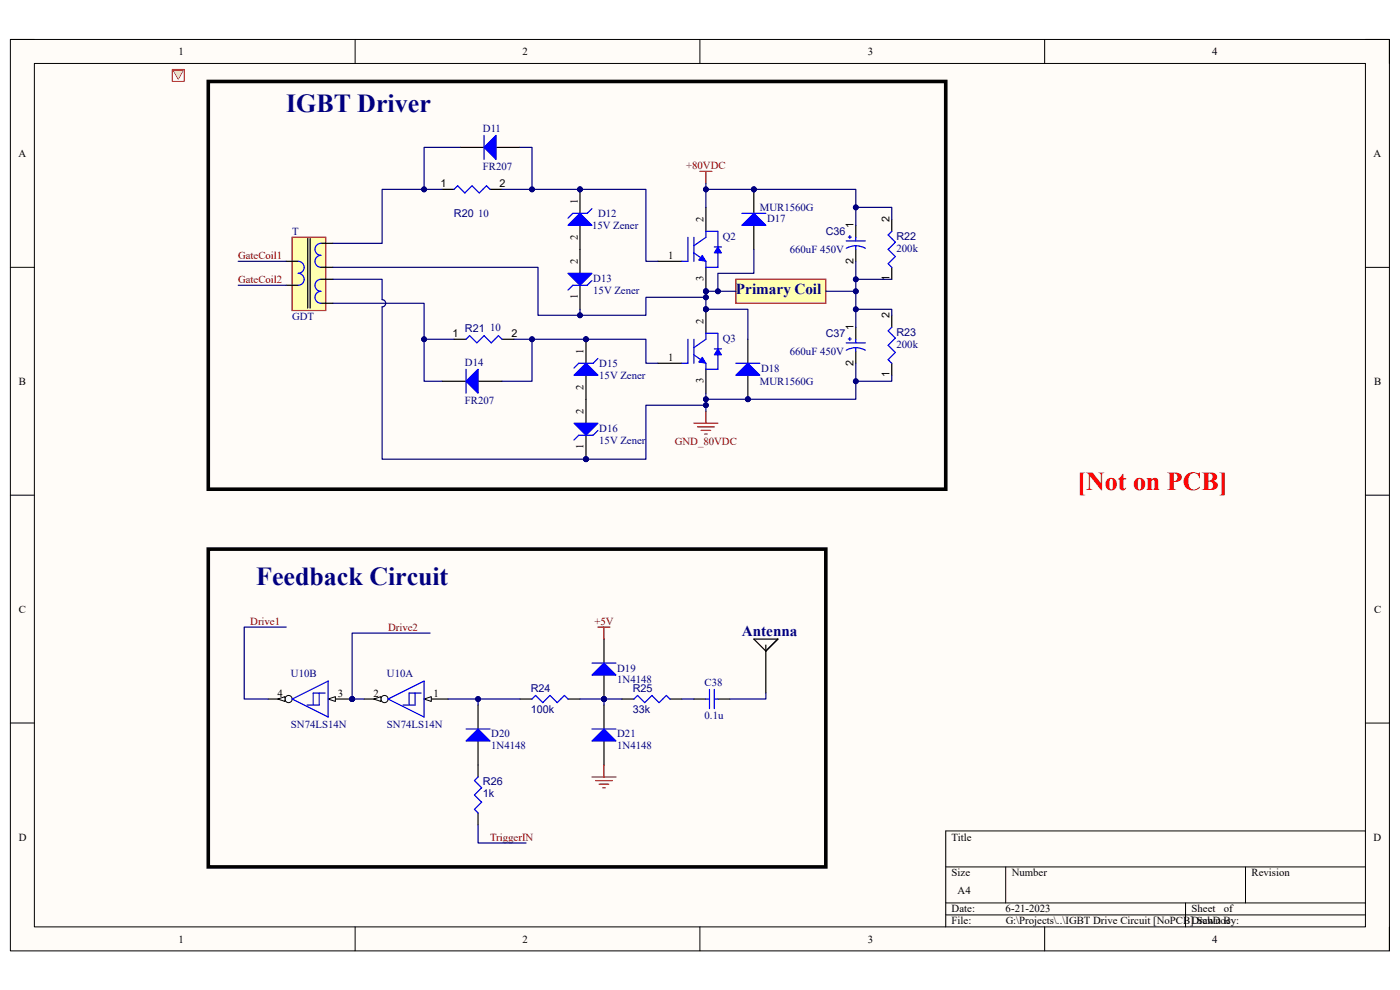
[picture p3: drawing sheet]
<svg xmlns="http://www.w3.org/2000/svg" width="297mm" height="210mm" viewBox="0 0 297 210" stroke-linecap="round" stroke-linejoin="round" font-family="sans-serif">
<path d="M2.2 8.4h292.6v193.3h-292.6z" fill-rule="evenodd" fill="#fffcf8"/>
<path d="M2.2 8.4h292.6v193.3h-292.6z" fill="none" stroke="#000" stroke-width=".21"/>
<path d="M7.3 13.5h282.4v183.1h-282.4z" fill-rule="evenodd" fill="#fffcf8"/>
<g fill="none" stroke="#000" stroke-width=".21">
<path d="M2.2 8.4h5.1M7.3 13.5h282.4v183.1h-282.4zM75.3 8.4v5.1M148.5 8.4v5.1M221.6 8.4v5.1M289.7 8.4h5.1v5.1M2.2 56.7h5.1M289.7 56.7h5.1M2.2 105h5.1M289.7 105.1h5.1M2.2 153.4h5.1M289.7 153.4h5.1"/>
<path d="M289.7 176.3h-89.1v20.3M75.3 196.6v5.1M148.5 196.6v5.1M200.6 183.9h89.1M200.6 191.5h89.1M200.6 194.1h89.1M213.4 183.9v7.6M221.6 196.6v5.1M251.5 191.5v5.1M264.2 183.9v7.6M294.8 196.6v5.1"/>
</g>
<path d="M36.5 14.7h2.6v2.6h-2.6z" fill-rule="evenodd" fill="#fafafa"/>
<path d="M93.8 40.2h2.5M104 40.2h2.5M96.3 72h2.6M106.5 72h2.6" fill="none" stroke="#000" stroke-width=".25"/>
<path d="M96.3 40.2l.8-.8 1.5 1.5 1.5-1.5 1.6 1.5 1.5-1.5 .8 .8M98.9 72l.7-.8 1.6 1.5 1.5-1.5 1.5 1.5 1.5-1.5 .8 .8" fill="none" stroke="#00f" stroke-width=".25"/>
<path d="M62 50.3h7.1v15.6h-7.1z" fill-rule="evenodd" fill="#ffffb0"/>
<path d="M62 50.3h7.1v15.6h-7.1z" fill="none" stroke="#800000" stroke-width=".25"/>
<path d="M60.7 55.4h2.6M65.3 50.6v14.8M65.8 50.6v14.8M68.1 51.6h2.5M68.1 56.7h2.5M68.1 59.3h2.5M60.7 60.5h2.6M68.1 64.3h2.5" fill="none" stroke="#000" stroke-width=".25"/>
<path d="M63.3 55.4a1.27 1.27 0 0 1 1.2 1.3 1.27 1.27 0 0 1-1.2 1.3 1.27 1.27 0 0 1 1.2 1.3 1.27 1.27 0 0 1-1.2 1.2M68.1 59.3a1.27 1.27 0 0 0-1.3 1.2 1.27 1.27 0 0 0 1.3 1.3 1.27 1.27 0 0 0-1.3 1.3 1.27 1.27 0 0 0 1.3 1.2M68.1 51.6a1.27 1.27 0 0 0-1.3 1.3 1.27 1.27 0 0 0 1.3 1.3 1.27 1.27 0 0 0-1.3 1.2 1.27 1.27 0 0 0 1.3 1.3" fill="none" stroke="#00f" stroke-width=".25"/>
<circle cx="149.8" cy="61.8" r=".51" fill="#000080"/>
<circle cx="149.8" cy="61.8" r=".51" fill="none" stroke="#000080" stroke-width=".21"/>
<path d="M149.8 56.7v5.1" fill="none" stroke="#000" stroke-width=".25"/>
<circle cx="149.8" cy="61.8" r=".51" fill="#000080"/>
<circle cx="149.8" cy="61.8" r=".51" fill="none" stroke="#000080" stroke-width=".21"/>
<path d="M139.6 55.4h5.1M149.8 44v5.1" fill="none" stroke="#000" stroke-width=".25"/>
<path d="M149.8 49.1h2.5v3.3M152.3 53.7v3h-2.5" fill="none" stroke="#00f" stroke-width=".25"/>
<path d="M152.3 52.4l.8 1.3h-1.6z" fill="#00f"/>
<path d="M152.3 52.4l.8 1.3h-1.6z" fill="none" stroke="#00f" stroke-width=".21"/>
<path d="M147.2 53.7l2.6 1.7M147.2 50.4v5M149.8 50.4l-2.6 1.7M151.5 52.4h1.6" fill="none" stroke="#00f" stroke-width=".25"/>
<path d="M149 54.2l.8 1.2-1.6-.2z" fill="#00f"/>
<path d="M149 54.2l.8 1.2-1.6-.2z" fill="none" stroke="#00f" stroke-width=".21"/>
<path d="M145.9 50.4v5h-1.2M149.8 49.1v1.3M149.8 55.4v1.3" fill="none" stroke="#00f" stroke-width=".25"/>
<circle cx="149.8" cy="65.6" r=".51" fill="#000080"/>
<circle cx="149.8" cy="65.6" r=".51" fill="none" stroke="#000080" stroke-width=".21"/>
<path d="M139.6 77.1h5.1M149.8 65.6v5.1M149.8 78.3v5.1" fill="none" stroke="#000" stroke-width=".25"/>
<circle cx="149.8" cy="65.6" r=".51" fill="#000080"/>
<circle cx="149.8" cy="65.6" r=".51" fill="none" stroke="#000080" stroke-width=".21"/>
<path d="M149.8 70.7h2.5v3.3M152.3 75.3v3h-2.5" fill="none" stroke="#00f" stroke-width=".25"/>
<path d="M152.3 74l.8 1.3h-1.6z" fill="#00f"/>
<path d="M152.3 74l.8 1.3h-1.6z" fill="none" stroke="#00f" stroke-width=".21"/>
<path d="M147.2 75.3l2.6 1.8M147.2 72v5.1M149.8 72l-2.6 1.8M151.5 74h1.6" fill="none" stroke="#00f" stroke-width=".25"/>
<path d="M149 75.8l.8 1.3-1.6-.3z" fill="#00f"/>
<path d="M149 75.8l.8 1.3-1.6-.3z" fill="none" stroke="#00f" stroke-width=".21"/>
<path d="M145.9 72v5.1h-1.2M149.8 70.7v1.3M149.8 77.1v1.2" fill="none" stroke="#00f" stroke-width=".25"/>
<path d="M148.5 36.4h2.5M149.8 36.4v2.5M147.2 89.8h5.1M148 90.5h3.5M148.7 91.3h2.1M149.5 92.1h.5M149.8 87.2v2.6" fill="none" stroke="#800000" stroke-width=".25"/>
<circle cx="123" cy="40.2" r=".51" fill="#000080"/>
<circle cx="123" cy="40.2" r=".51" fill="none" stroke="#000080" stroke-width=".21"/>
<path d="M123 40.2v5.1" fill="none" stroke="#000" stroke-width=".25"/>
<circle cx="123" cy="40.2" r=".51" fill="#000080"/>
<circle cx="123" cy="40.2" r=".51" fill="none" stroke="#000080" stroke-width=".21"/>
<path d="M123 47.8v5.1" fill="none" stroke="#000" stroke-width=".25"/>
<path d="M123 45.3l2.6 2.5h-5.1z" fill="#00f"/>
<path d="M123 45.3l2.6 2.5h-5.1zM125.6 44.2l-1 1.1h-3.1l-1 1" fill="none" stroke="#00f" stroke-width=".25"/>
<path d="M123 52.9v5.1M123 60.5v5.1" fill="none" stroke="#000" stroke-width=".25"/>
<path d="M120.5 58h5.1l-2.6 2.5z" fill="#00f"/>
<path d="M120.5 58h5.1l-2.6 2.5zM125.6 59.5l-1 1h-3.1l-1 1" fill="none" stroke="#00f" stroke-width=".25"/>
<circle cx="124.3" cy="72" r=".51" fill="#000080"/>
<circle cx="124.3" cy="72" r=".51" fill="none" stroke="#000080" stroke-width=".21"/>
<path d="M124.3 72v5.1" fill="none" stroke="#000" stroke-width=".25"/>
<circle cx="124.3" cy="72" r=".51" fill="#000080"/>
<circle cx="124.3" cy="72" r=".51" fill="none" stroke="#000080" stroke-width=".21"/>
<path d="M124.3 79.6v5.1" fill="none" stroke="#000" stroke-width=".25"/>
<path d="M121.8 79.6l2.5-2.5 2.6 2.5z" fill="#00f"/>
<path d="M121.8 79.6l2.5-2.5 2.6 2.5zM126.9 76l-1.1 1.1h-3l-1 1" fill="none" stroke="#00f" stroke-width=".25"/>
<circle cx="124.3" cy="97.4" r=".51" fill="#000080"/>
<circle cx="124.3" cy="97.4" r=".51" fill="none" stroke="#000080" stroke-width=".21"/>
<path d="M124.3 92.3v5.1" fill="none" stroke="#000" stroke-width=".25"/>
<circle cx="124.3" cy="97.4" r=".51" fill="#000080"/>
<circle cx="124.3" cy="97.4" r=".51" fill="none" stroke="#000080" stroke-width=".21"/>
<path d="M124.3 84.7v5.1" fill="none" stroke="#000" stroke-width=".25"/>
<path d="M121.8 89.8h5.1l-2.6 2.5z" fill="#00f"/>
<path d="M121.8 89.8h5.1l-2.6 2.5zM126.9 91.3l-1.1 1h-3l-1 1" fill="none" stroke="#00f" stroke-width=".25"/>
<path d="M97.6 31.3h5.1M105.2 31.3h5.1" fill="none" stroke="#000" stroke-width=".25"/>
<path d="M105.2 28.7v5.1l-2.5-2.5z" fill="#00f"/>
<path d="M102.7 28.7v5.1M105.2 28.7v5.1l-2.5-2.5z" fill="none" stroke="#00f" stroke-width=".25"/>
<path d="M93.8 80.9h5.1M101.4 80.9h5.1" fill="none" stroke="#000" stroke-width=".25"/>
<path d="M98.9 80.9l2.5-2.6v5.1z" fill="#00f"/>
<g fill="none" stroke="#00f" stroke-width=".25">
<path d="M179.5 51.1h4.1M180 50.3h.6M180.3 50v.6M181.6 52.1l-1.3 .2-.8 .4M181.6 52.1l1.2 .2 .8 .4M181.6 50.4v.7M181.6 52.1v.8M189.2 49.1l-.8 .7 1.5 1.6-1.5 1.5 1.5 1.5-1.5 1.5 .8 .8M98.9 78.3v5.1M179.5 72.7h4.1M180 71.9h.6M180.3 71.6v.6"/>
<path d="M181.6 73.8h-.9l-1.2 .5M181.6 73.8h.8l1.2 .5M181.6 72v.7M181.6 73.8v.7M189.2 69.4l-.8 .8 1.5 1.5-1.5 1.5 1.5 1.6-1.5 1.5 .8 .8M98.9 80.9l2.5-2.6v5.1z"/>
</g>
<path d="M181.6 47.8v2.6M181.6 52.9v2.5M189.2 46.5v2.6M189.2 56.7v2.6M181.6 69.4v2.6M181.6 74.5v2.6M189.2 66.9v2.5M189.2 77.1v2.5" fill="none" stroke="#000" stroke-width=".25"/>
<path d="M156.1 59.3h19.1v5h-19.1z" fill-rule="evenodd" fill="#ffffb0"/>
<path d="M156.1 59.3h19.1v5h-19.1z" fill="none" stroke="#800000" stroke-width=".25"/>
<path d="M44.2 17.3h156.4v86.5h-156.4z" fill="none" stroke="#000" stroke-width=".76"/>
<circle cx="159.9" cy="40.2" r=".51" fill="#000080"/>
<circle cx="159.9" cy="40.2" r=".51" fill="none" stroke="#000080" stroke-width=".21"/>
<path d="M159.9 40.2v5.1M159.9 47.8v5.1" fill="none" stroke="#000" stroke-width=".25"/>
<circle cx="159.9" cy="40.2" r=".51" fill="#000080"/>
<circle cx="159.9" cy="40.2" r=".51" fill="none" stroke="#000080" stroke-width=".21"/>
<path d="M157.4 47.8l2.5-2.5 2.6 2.5z" fill="#00f"/>
<path d="M157.4 47.8l2.5-2.5 2.6 2.5zM157.4 45.3h5.1" fill="none" stroke="#00f" stroke-width=".25"/>
<circle cx="158.7" cy="84.7" r=".51" fill="#000080"/>
<circle cx="158.7" cy="84.7" r=".51" fill="none" stroke="#000080" stroke-width=".21"/>
<path d="M158.7 79.6v5.1" fill="none" stroke="#000" stroke-width=".25"/>
<circle cx="158.7" cy="84.7" r=".51" fill="#000080"/>
<circle cx="158.7" cy="84.7" r=".51" fill="none" stroke="#000080" stroke-width=".21"/>
<path d="M158.7 72v5.1" fill="none" stroke="#000" stroke-width=".25"/>
<path d="M156.1 79.6l2.6-2.5 2.5 2.5z" fill="#00f"/>
<path d="M156.1 79.6l2.6-2.5 2.5 2.5zM156.1 77.1h5.1M134.5 148.3l.8-.8 1.5 1.6 1.5-1.6 1.5 1.6 1.6-1.6 .7 .8M149.8 148.3h.7M150.5 146.3v4M151.5 146.3v4M151.5 148.3h.8" fill="none" stroke="#00f" stroke-width=".25"/>
<path d="M159.9 135.6h5.1l-2.5 2.5zM162.5 136.8v10.2M131.9 148.3h2.6M142.1 148.3h2.6M147.2 148.3h2.6M152.3 148.3h2.5" fill="none" stroke="#000" stroke-width=".25"/>
<circle cx="128.1" cy="148.3" r=".51" fill="#000080"/>
<circle cx="128.1" cy="148.3" r=".51" fill="none" stroke="#000080" stroke-width=".21"/>
<path d="M128.1 143.2v5.1" fill="none" stroke="#000" stroke-width=".25"/>
<circle cx="128.1" cy="148.3" r=".51" fill="#000080"/>
<circle cx="128.1" cy="148.3" r=".51" fill="none" stroke="#000080" stroke-width=".21"/>
<path d="M128.1 135.6v5.1" fill="none" stroke="#000" stroke-width=".25"/>
<path d="M125.6 143.2l2.5-2.5 2.6 2.5z" fill="#00f"/>
<path d="M125.6 143.2l2.5-2.5 2.6 2.5zM125.6 140.7h5.1" fill="none" stroke="#00f" stroke-width=".25"/>
<path d="M128.1 149.6v5.1M128.1 157.2v5.1" fill="none" stroke="#000" stroke-width=".25"/>
<path d="M125.6 157.2l2.5-2.5 2.6 2.5z" fill="#00f"/>
<path d="M112.9 148.3l.7-.8 1.6 1.6 1.5-1.6 1.5 1.6 1.5-1.6 .8 .8M125.6 157.2l2.5-2.5 2.6 2.5zM125.6 154.7h5.1" fill="none" stroke="#00f" stroke-width=".25"/>
<path d="M126.9 133h2.5M128.1 133v2.6M125.6 164.8h5.1M126.3 165.6h3.6M127.1 166.4h2M127.9 167.1h.5M128.1 162.3v2.5" fill="none" stroke="#800000" stroke-width=".25"/>
<path d="M101.4 149.6v5.1M101.4 157.2v5.1M110.3 148.3h2.6M120.5 148.3h2.5" fill="none" stroke="#000" stroke-width=".25"/>
<path d="M98.9 157.2l2.5-2.5 2.6 2.5z" fill="#00f"/>
<path d="M98.9 157.2l2.5-2.5 2.6 2.5zM98.9 154.7h5.1M101.4 164.8l-.7 .8 1.5 1.5-1.5 1.5 1.5 1.6-1.5 1.5 .7 .8" fill="none" stroke="#00f" stroke-width=".25"/>
<path d="M90 148.3h5.1M101.4 162.3v2.5M101.4 172.5v2.5" fill="none" stroke="#000" stroke-width=".25"/>
<path d="M90 148.3l1.5-.5v1z" fill="#f8fcff"/>
<path d="M90 148.3l1.5-.5v1z" fill="none" stroke="#000" stroke-width=".21"/>
<path d="M77.3 148.3h5" fill="none" stroke="#000" stroke-width=".25"/>
<circle cx="81.6" cy="148.3" r=".76" fill="#f8fcff"/>
<circle cx="81.6" cy="148.3" r=".76" fill="none" stroke="#000" stroke-width=".21"/>
<path d="M79.3 148.3l1.5-.5v1z" fill="#f8fcff"/>
<path d="M79.3 148.3l1.5-.5v1z" fill="none" stroke="#000" stroke-width=".21"/>
<path d="M82.3 148.3l7.7-3.8v7.6zM88.1 147v2.6h-2.6M89.3 147h-2.5v2.6" fill="none" stroke="#00f" stroke-width=".25"/>
<circle cx="74.7" cy="148.3" r=".51" fill="#000080"/>
<circle cx="74.7" cy="148.3" r=".51" fill="none" stroke="#000080" stroke-width=".21"/>
<path d="M69.6 148.3h5.1" fill="none" stroke="#000" stroke-width=".25"/>
<path d="M69.6 148.3l1.5-.5v1z" fill="#f8fcff"/>
<path d="M69.6 148.3l1.5-.5v1z" fill="none" stroke="#000" stroke-width=".21"/>
<circle cx="74.7" cy="148.3" r=".51" fill="#000080"/>
<circle cx="74.7" cy="148.3" r=".51" fill="none" stroke="#000080" stroke-width=".21"/>
<path d="M56.9 148.3h5.1" fill="none" stroke="#000" stroke-width=".25"/>
<circle cx="61.2" cy="148.3" r=".76" fill="#f8fcff"/>
<circle cx="61.2" cy="148.3" r=".76" fill="none" stroke="#000" stroke-width=".21"/>
<path d="M58.9 148.3l1.6-.5v1z" fill="#f8fcff"/>
<path d="M58.9 148.3l1.6-.5v1z" fill="none" stroke="#000" stroke-width=".21"/>
<path d="M62 148.3l7.6-3.8v7.6zM67.7 147v2.6h-2.5M69 147h-2.6v2.6" fill="none" stroke="#00f" stroke-width=".25"/>
<path d="M44.2 116.5h131v67.4h-131z" fill="none" stroke="#000" stroke-width=".76"/>
<path d="M149.8 86h-12.8v11.4h-12.7" fill="none" stroke="#000080" stroke-width=".25"/>
<circle cx="124.3" cy="97.4" r=".51" fill="#000080"/>
<circle cx="124.3" cy="97.4" r=".51" fill="none" stroke="#000080" stroke-width=".21"/>
<circle cx="149.8" cy="86" r=".51" fill="#000080"/>
<circle cx="149.8" cy="86" r=".51" fill="none" stroke="#000080" stroke-width=".21"/>
<path d="M149.8 63.1h-12.8v3.8h-14v-1.3" fill="none" stroke="#000080" stroke-width=".25"/>
<circle cx="123" cy="66.9" r=".51" fill="#000080"/>
<circle cx="123" cy="66.9" r=".51" fill="none" stroke="#000080" stroke-width=".21"/>
<circle cx="149.8" cy="63.1" r=".51" fill="#000080"/>
<circle cx="149.8" cy="63.1" r=".51" fill="none" stroke="#000080" stroke-width=".21"/>
<path d="M70.6 56.7h43.5v10.2h8.9" fill="none" stroke="#000080" stroke-width=".25"/>
<circle cx="123" cy="66.9" r=".51" fill="#000080"/>
<circle cx="123" cy="66.9" r=".51" fill="none" stroke="#000080" stroke-width=".21"/>
<path d="M70.6 64.3h19.4v7.7h6.3" fill="none" stroke="#000080" stroke-width=".25"/>
<circle cx="90" cy="72" r=".51" fill="#000080"/>
<circle cx="90" cy="72" r=".51" fill="none" stroke="#000080" stroke-width=".21"/>
<path d="M70.6 59.3h10.5v4.3a.76 .76 0 0 1 .7 .7 .76 .76 0 0 1-.7 .8M81.1 65.1v32.3h43.2" fill="none" stroke="#000080" stroke-width=".25"/>
<circle cx="124.3" cy="97.4" r=".51" fill="#000080"/>
<circle cx="124.3" cy="97.4" r=".51" fill="none" stroke="#000080" stroke-width=".21"/>
<path d="M97.6 31.3h-7.6v8.9" fill="none" stroke="#000080" stroke-width=".25"/>
<circle cx="90" cy="40.2" r=".51" fill="#000080"/>
<circle cx="90" cy="40.2" r=".51" fill="none" stroke="#000080" stroke-width=".21"/>
<path d="M110.3 31.3h2.6v8.9" fill="none" stroke="#000080" stroke-width=".25"/>
<circle cx="112.9" cy="40.2" r=".51" fill="#000080"/>
<circle cx="112.9" cy="40.2" r=".51" fill="none" stroke="#000080" stroke-width=".21"/>
<path d="M90 72v8.9h3.8" fill="none" stroke="#000080" stroke-width=".25"/>
<circle cx="90" cy="72" r=".51" fill="#000080"/>
<circle cx="90" cy="72" r=".51" fill="none" stroke="#000080" stroke-width=".21"/>
<path d="M112.9 72v8.9h-6.4" fill="none" stroke="#000080" stroke-width=".25"/>
<circle cx="112.9" cy="72" r=".51" fill="#000080"/>
<circle cx="112.9" cy="72" r=".51" fill="none" stroke="#000080" stroke-width=".21"/>
<path d="M175.2 61.8h6.4" fill="none" stroke="#000080" stroke-width=".25"/>
<circle cx="181.6" cy="61.8" r=".51" fill="#000080"/>
<circle cx="181.6" cy="61.8" r=".51" fill="none" stroke="#000080" stroke-width=".21"/>
<path d="M181.6 59.3h7.6" fill="none" stroke="#000080" stroke-width=".25"/>
<circle cx="181.6" cy="59.3" r=".51" fill="#000080"/>
<circle cx="181.6" cy="59.3" r=".51" fill="none" stroke="#000080" stroke-width=".21"/>
<path d="M181.6 44h7.6v2.5" fill="none" stroke="#000080" stroke-width=".25"/>
<circle cx="181.6" cy="44" r=".51" fill="#000080"/>
<circle cx="181.6" cy="44" r=".51" fill="none" stroke="#000080" stroke-width=".21"/>
<path d="M181.6 65.6h7.6v1.3" fill="none" stroke="#000080" stroke-width=".25"/>
<circle cx="181.6" cy="65.6" r=".51" fill="#000080"/>
<circle cx="181.6" cy="65.6" r=".51" fill="none" stroke="#000080" stroke-width=".21"/>
<path d="M189.2 79.6v1.3h-7.6" fill="none" stroke="#000080" stroke-width=".25"/>
<circle cx="181.6" cy="80.9" r=".51" fill="#000080"/>
<circle cx="181.6" cy="80.9" r=".51" fill="none" stroke="#000080" stroke-width=".21"/>
<path d="M50.5 55.4h10.2M159.9 52.9v5.1h-7.6v3.8M50.5 60.5h10.2" fill="none" stroke="#000080" stroke-width=".25"/>
<circle cx="152.3" cy="61.8" r=".51" fill="#000080"/>
<circle cx="152.3" cy="61.8" r=".51" fill="none" stroke="#000080" stroke-width=".21"/>
<path d="M149.8 65.6h8.9v6.4" fill="none" stroke="#000080" stroke-width=".25"/>
<circle cx="149.8" cy="65.6" r=".51" fill="#000080"/>
<circle cx="149.8" cy="65.6" r=".51" fill="none" stroke="#000080" stroke-width=".21"/>
<path d="M128.1 148.3h3.8M144.7 148.3h2.5M162.5 147v1.3h-7.7" fill="none" stroke="#000080" stroke-width=".25"/>
<circle cx="128.1" cy="148.3" r=".51" fill="#000080"/>
<circle cx="128.1" cy="148.3" r=".51" fill="none" stroke="#000080" stroke-width=".21"/>
<path d="M128.1 148.3v1.3" fill="none" stroke="#000080" stroke-width=".25"/>
<circle cx="128.1" cy="148.3" r=".51" fill="#000080"/>
<circle cx="128.1" cy="148.3" r=".51" fill="none" stroke="#000080" stroke-width=".21"/>
<path d="M123 148.3h5.1" fill="none" stroke="#000080" stroke-width=".25"/>
<circle cx="128.1" cy="148.3" r=".51" fill="#000080"/>
<circle cx="128.1" cy="148.3" r=".51" fill="none" stroke="#000080" stroke-width=".21"/>
<path d="M110.3 148.3h-8.9v1.3" fill="none" stroke="#000080" stroke-width=".25"/>
<circle cx="101.4" cy="148.3" r=".51" fill="#000080"/>
<circle cx="101.4" cy="148.3" r=".51" fill="none" stroke="#000080" stroke-width=".21"/>
<path d="M95.1 148.3h6.3M101.4 175v3.8h10.2" fill="none" stroke="#000080" stroke-width=".25"/>
<circle cx="101.4" cy="148.3" r=".51" fill="#000080"/>
<circle cx="101.4" cy="148.3" r=".51" fill="none" stroke="#000080" stroke-width=".21"/>
<path d="M74.7 148.3h2.6" fill="none" stroke="#000080" stroke-width=".25"/>
<circle cx="74.7" cy="148.3" r=".51" fill="#000080"/>
<circle cx="74.7" cy="148.3" r=".51" fill="none" stroke="#000080" stroke-width=".21"/>
<path d="M91.2 134.3h-16.5v14" fill="none" stroke="#000080" stroke-width=".25"/>
<circle cx="74.7" cy="148.3" r=".51" fill="#000080"/>
<circle cx="74.7" cy="148.3" r=".51" fill="none" stroke="#000080" stroke-width=".21"/>
<path d="M93.8 40.2h-12.7v11.4h-10.5M60.7 133h-8.9v15.3h5.1" fill="none" stroke="#000080" stroke-width=".25"/>
<circle cx="90" cy="40.2" r=".51" fill="#000080"/>
<circle cx="90" cy="40.2" r=".51" fill="none" stroke="#000080" stroke-width=".21"/>
<path d="M106.5 40.2h30.5v15.2h2.6" fill="none" stroke="#000080" stroke-width=".25"/>
<circle cx="112.9" cy="40.2" r=".51" fill="#000080"/>
<circle cx="112.9" cy="40.2" r=".51" fill="none" stroke="#000080" stroke-width=".21"/>
<circle cx="123" cy="40.2" r=".51" fill="#000080"/>
<circle cx="123" cy="40.2" r=".51" fill="none" stroke="#000080" stroke-width=".21"/>
<path d="M109.1 72h27.9v5.1h2.6" fill="none" stroke="#000080" stroke-width=".25"/>
<circle cx="112.9" cy="72" r=".51" fill="#000080"/>
<circle cx="112.9" cy="72" r=".51" fill="none" stroke="#000080" stroke-width=".21"/>
<circle cx="124.3" cy="72" r=".51" fill="#000080"/>
<circle cx="124.3" cy="72" r=".51" fill="none" stroke="#000080" stroke-width=".21"/>
<path d="M181.6 77.1v7.6h-31.8" fill="none" stroke="#000080" stroke-width=".25"/>
<circle cx="181.6" cy="80.9" r=".51" fill="#000080"/>
<circle cx="181.6" cy="80.9" r=".51" fill="none" stroke="#000080" stroke-width=".21"/>
<circle cx="158.7" cy="84.7" r=".51" fill="#000080"/>
<circle cx="158.7" cy="84.7" r=".51" fill="none" stroke="#000080" stroke-width=".21"/>
<circle cx="149.8" cy="84.7" r=".51" fill="#000080"/>
<circle cx="149.8" cy="84.7" r=".51" fill="none" stroke="#000080" stroke-width=".21"/>
<path d="M149.8 61.8h6.3" fill="none" stroke="#000080" stroke-width=".25"/>
<circle cx="149.8" cy="61.8" r=".51" fill="#000080"/>
<circle cx="149.8" cy="61.8" r=".51" fill="none" stroke="#000080" stroke-width=".21"/>
<circle cx="152.3" cy="61.8" r=".51" fill="#000080"/>
<circle cx="152.3" cy="61.8" r=".51" fill="none" stroke="#000080" stroke-width=".21"/>
<path d="M149.8 40.2h31.8v7.6" fill="none" stroke="#000080" stroke-width=".25"/>
<circle cx="181.6" cy="44" r=".51" fill="#000080"/>
<circle cx="181.6" cy="44" r=".51" fill="none" stroke="#000080" stroke-width=".21"/>
<circle cx="159.9" cy="40.2" r=".51" fill="#000080"/>
<circle cx="159.9" cy="40.2" r=".51" fill="none" stroke="#000080" stroke-width=".21"/>
<circle cx="149.8" cy="40.2" r=".51" fill="#000080"/>
<circle cx="149.8" cy="40.2" r=".51" fill="none" stroke="#000080" stroke-width=".21"/>
<path d="M149.8 83.4v3.8" fill="none" stroke="#000080" stroke-width=".25"/>
<circle cx="149.8" cy="86" r=".51" fill="#000080"/>
<circle cx="149.8" cy="86" r=".51" fill="none" stroke="#000080" stroke-width=".21"/>
<circle cx="149.8" cy="84.7" r=".51" fill="#000080"/>
<circle cx="149.8" cy="84.7" r=".51" fill="none" stroke="#000080" stroke-width=".21"/>
<path d="M149.8 61.8v3.8" fill="none" stroke="#000080" stroke-width=".25"/>
<circle cx="149.8" cy="61.8" r=".51" fill="#000080"/>
<circle cx="149.8" cy="61.8" r=".51" fill="none" stroke="#000080" stroke-width=".21"/>
<circle cx="149.8" cy="63.1" r=".51" fill="#000080"/>
<circle cx="149.8" cy="63.1" r=".51" fill="none" stroke="#000080" stroke-width=".21"/>
<circle cx="149.8" cy="65.6" r=".51" fill="#000080"/>
<circle cx="149.8" cy="65.6" r=".51" fill="none" stroke="#000080" stroke-width=".21"/>
<path d="M149.8 38.9v5.1" fill="none" stroke="#000080" stroke-width=".25"/>
<circle cx="149.8" cy="40.2" r=".51" fill="#000080"/>
<circle cx="149.8" cy="40.2" r=".51" fill="none" stroke="#000080" stroke-width=".21"/>
<path d="M181.6 55.4v14" fill="none" stroke="#000080" stroke-width=".25"/>
<circle cx="181.6" cy="65.6" r=".51" fill="#000080"/>
<circle cx="181.6" cy="65.6" r=".51" fill="none" stroke="#000080" stroke-width=".21"/>
<circle cx="181.6" cy="61.8" r=".51" fill="#000080"/>
<circle cx="181.6" cy="61.8" r=".51" fill="none" stroke="#000080" stroke-width=".21"/>
<circle cx="181.6" cy="59.3" r=".51" fill="#000080"/>
<circle cx="181.6" cy="59.3" r=".51" fill="none" stroke="#000080" stroke-width=".21"/>
<path d="M36.5 14.7h2.6v2.6h-2.6z" fill="none" stroke="#800000" stroke-width=".21"/>
<path d="M36.8 15h2l-1 1.8z" fill="none" stroke="#900" stroke-width=".21"/>
<path d="M36.8 15h2l-1 1.8z" fill="#fec8c8"/>
<g font-size="5.5" fill="#000080">
<text x="60.7" y="23.7">IGBT Driver</text>
<text x="54.4" y="124.2">Feedback Circuit</text>
</g>
<text font-size="5.5" fill="#f00" x="228.6" y="103.8">[Not on PCB]</text>
<g font-size="3.2" fill="#000080">
<text x="156.1" y="62.4">Primary Coil</text>
<text x="157.4" y="134.9">Antenna</text>
</g>
<g font-size="2.3">
<text x="37.9" y="11.7">1</text>
<text x="110.9" y="11.7">2</text>
<text x="184.1" y="11.7">3</text>
<text x="257.1" y="11.7">4</text>
<text x="3.9" y="33.3">A</text>
<text x="291.4" y="33.3">A</text>
<text x="93.4" y="39.7">1</text>
<text x="106" y="39.7">2</text>
<text x="122.6" y="43.2" transform="rotate(-90 122.6 43.2)">1</text>
<text x="149.3" y="47" transform="rotate(-90 149.3 47)">2</text>
<text x="188.7" y="47" transform="rotate(-90 188.7 47)">2</text>
<text x="122.6" y="50.9" transform="rotate(-90 122.6 50.9)">2</text>
<text x="181.1" y="48.3" transform="rotate(-90 181.1 48.3)">1</text>
<text x="122.6" y="55.9" transform="rotate(-90 122.6 55.9)">2</text>
<text x="141.8" y="54.9">1</text>
<text x="149.3" y="59.7" transform="rotate(-90 149.3 59.7)">3</text>
<text x="181.1" y="56.1" transform="rotate(-90 181.1 56.1)">2</text>
<text x="188.7" y="59.6" transform="rotate(-90 188.7 59.6)">1</text>
<text x="122.6" y="63.4" transform="rotate(-90 122.6 63.4)">1</text>
<text x="96" y="71.5">1</text>
<text x="108.5" y="71.5">2</text>
<text x="149.3" y="68.7" transform="rotate(-90 149.3 68.7)">2</text>
<text x="181.1" y="69.9" transform="rotate(-90 181.1 69.9)">1</text>
<text x="188.7" y="67.4" transform="rotate(-90 188.7 67.4)">2</text>
<text x="123.8" y="75" transform="rotate(-90 123.8 75)">1</text>
<text x="141.8" y="76.5">1</text>
<text x="181.1" y="77.7" transform="rotate(-90 181.1 77.7)">2</text>
<text x="4" y="81.6">B</text>
<text x="123.8" y="82.7" transform="rotate(-90 123.8 82.7)">2</text>
<text x="149.3" y="81.3" transform="rotate(-90 149.3 81.3)">3</text>
<text x="188.7" y="79.9" transform="rotate(-90 188.7 79.9)">1</text>
<text x="291.5" y="81.6">B</text>
<text x="123.8" y="87.8" transform="rotate(-90 123.8 87.8)">2</text>
<text x="123.8" y="95.2" transform="rotate(-90 123.8 95.2)">1</text>
<text x="4" y="130">C</text>
<text x="291.5" y="130">C</text>
<text x="58.9" y="147.8">4</text>
<text x="71.7" y="147.8">3</text>
<text x="79.2" y="147.8">2</text>
<text x="92" y="147.8">1</text>
<text x="4" y="178.3">D</text>
<text x="201.9" y="178.3">Title</text>
<text x="291.4" y="178.3">D</text>
<text x="201.9" y="185.9">Size</text>
<text x="214.6" y="185.9">Number</text>
<text x="265.5" y="185.9">Revision</text>
<text x="203.2" y="189.7">A4</text>
<text x="201.9" y="193.5">Date:</text>
<text x="201.9" y="196.1">File:</text>
<text x="213.3" y="193.5">6-21-2023</text>
<text x="213.4" y="196.1">G:\Projects\..\IGBT Drive Circuit [NoPCB].SchDoc</text>
<text x="252.8" y="193.5">Sheet</text>
<text x="252.8" y="196.1">Drawn By:</text>
<text x="259.6" y="193.5">of</text>
<text x="37.9" y="199.9">1</text>
<text x="110.9" y="199.9">2</text>
<text x="184.1" y="199.9">3</text>
<text x="257.1" y="199.9">4</text>
</g>
<g font-size="2.3" fill="#000080">
<text x="102.4" y="27.9">D11</text>
<text x="102.4" y="36.1">FR207</text>
<text x="96.3" y="46">R20</text>
<text x="101.4" y="46">10</text>
<text x="126.9" y="46">D12</text>
<text x="161.2" y="44.7">MUR1560G</text>
<text x="162.7" y="47">D17</text>
<text x="62" y="49.8">T</text>
<text x="125.6" y="48.6">15V Zener</text>
<text x="153.3" y="50.8">Q2</text>
<text x="167.6" y="53.6">660uF 450V</text>
<text x="175.2" y="49.8">C36</text>
<text x="190.2" y="53.4">200k</text>
<text x="190.2" y="50.8">R22</text>
<text x="125.9" y="59.7">D13</text>
<text x="125.9" y="62.3">15V Zener</text>
<text x="62" y="67.9">GDT</text>
<text x="98.6" y="70.4">R21</text>
<text x="104" y="70.2">10</text>
<text x="175.2" y="71.5">C37</text>
<text x="190.2" y="71.2">R23</text>
<text x="98.6" y="77.6">D14</text>
<text x="127.1" y="77.8">D15</text>
<text x="153.3" y="72.5">Q3</text>
<text x="167.6" y="75.3">660uF 450V</text>
<text x="190.2" y="73.7">200k</text>
<text x="127.1" y="80.3">15V Zener</text>
<text x="161.2" y="81.6">MUR1560G</text>
<text x="161.5" y="78.8">D18</text>
<text x="98.6" y="85.7">FR207</text>
<text x="127.1" y="91.6">D16</text>
<text x="127.1" y="94.1">15V Zener</text>
<text x="61.7" y="143.7">U10B</text>
<text x="82.1" y="143.7">U10A</text>
<text x="130.9" y="142.5">D19</text>
<text x="112.6" y="146.8">R24</text>
<text x="130.9" y="145">1N4148</text>
<text x="134.2" y="146.8">R25</text>
<text x="149.5" y="145.5">C38</text>
<text x="61.7" y="154.4">SN74LS14N</text>
<text x="82.1" y="154.4">SN74LS14N</text>
<text x="112.6" y="151.3">100k</text>
<text x="134.2" y="151.3">33k</text>
<text x="149.5" y="152.6">0.1u</text>
<text x="104.2" y="156.4">D20</text>
<text x="104.2" y="159">1N4148</text>
<text x="130.9" y="156.4">D21</text>
<text x="130.9" y="159">1N4148</text>
<text x="102.4" y="166.6">R26</text>
<text x="102.4" y="169.2">1k</text>
</g>
<g font-size="2.3" fill="#800000">
<text x="145.6" y="35.9">+80VDC</text>
<text x="50.5" y="54.9">GateCoil1</text>
<text x="50.5" y="60">GateCoil2</text>
<text x="143.2" y="94.4">GND_80VDC</text>
<text x="53.1" y="132.5">Drive1</text>
<text x="82.3" y="133.8">Drive2</text>
<text x="126.1" y="132.5">+5V</text>
<text x="104" y="178.3">TriggerIN</text>
</g>
</svg>
